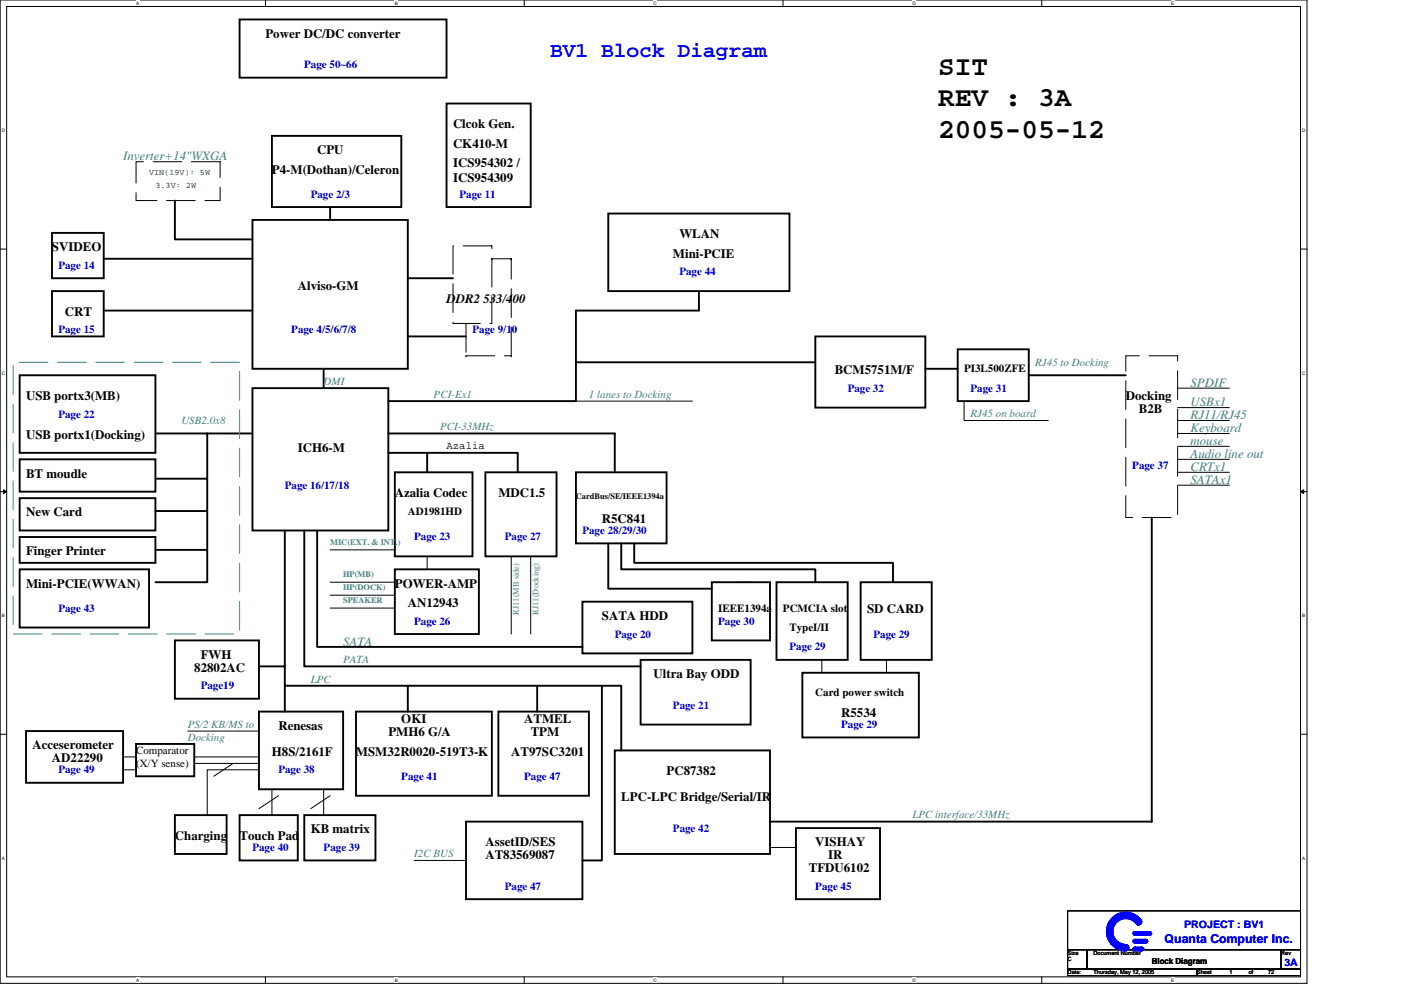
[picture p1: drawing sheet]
<svg xmlns="http://www.w3.org/2000/svg" width="297mm" height="210mm" viewBox="0 0 297 210" stroke-linecap="round" stroke-linejoin="round" font-family="sans-serif">
<path d="M0 0h277.1v208.5h-277.1zM1.4 1.4h274.3v205.7h-274.3z" fill="none" stroke="#000" stroke-width=".21"/>
<g fill="#fff">
<path d="M28.8 .1h.7v1.1h-.7z"/>
<path d="M28.8 207.3h.7v1.1h-.7z"/>
</g>
<path d="M56.3 0v1.4M56.3 207.1v1.4" fill="none" stroke="#000" stroke-width=".21"/>
<g fill="#fff">
<path d="M83.7 .1h.7v1.1h-.7z"/>
<path d="M83.7 207.3h.7v1.1h-.7z"/>
</g>
<path d="M111.1 0v1.4M111.1 207.1v1.4" fill="none" stroke="#000" stroke-width=".21"/>
<g fill="#fff">
<path d="M138.6 .1h.7v1.1h-.7z"/>
<path d="M138.6 207.3h.7v1.1h-.7z"/>
</g>
<path d="M166 0v1.4M166 207.1v1.4" fill="none" stroke="#000" stroke-width=".21"/>
<g fill="#fff">
<path d="M193.4 .1h.7v1.1h-.7z"/>
<path d="M193.4 207.3h.7v1.1h-.7z"/>
</g>
<path d="M220.9 0v1.4M220.9 207.1v1.4" fill="none" stroke="#000" stroke-width=".21"/>
<g fill="#fff">
<path d="M248.3 .1h.7v1.1h-.7z"/>
<path d="M248.3 207.3h.7v1.1h-.7z"/>
<path d="M.4 27.1h.7v1.1h-.7z"/>
<path d="M276.1 27.1h.7v1.1h-.7z"/>
<path d="M.4 78.5h.7v1.1h-.7z"/>
<path d="M276.1 78.5h.7v1.1h-.7z"/>
</g>
<path d="M0 52.8h1.4M275.7 52.8h1.4" fill="none" stroke="#000" stroke-width=".21"/>
<g fill="#fff">
<path d="M.4 130h.7v1.1h-.7z"/>
<path d="M276.1 130h.7v1.1h-.7z"/>
</g>
<path d="M0 104.2h1.4M275.7 104.2h1.4" fill="none" stroke="#000" stroke-width=".21"/>
<path d="M.7 103.8l.7 .4-.7 .4zM275.7 104.2l.7-.4v.8z" fill="#000" stroke="#000" stroke-width=".21"/>
<g fill="#fff">
<path d="M.4 181.4h.7v1.1h-.7z"/>
<path d="M276.1 181.4h.7v1.1h-.7z"/>
</g>
<g fill="none" stroke="#000" stroke-width=".21">
<path d="M122.1 85h24.7M204.4 85v4.2h17.8M249.7 86.4h10.9M249.7 89.2h10.9M249.7 91.9h10.9M249.7 94.6h10.9M249.7 97.4h10.9M249.7 82.3h10.9M70 116.6h13.7M90.6 118v2.7M108.4 118v16.4M112.5 118v16.4"/>
<path d="M249.7 100.1h10.9M249.7 102.9h10.9M70 123.4h13.7M70 126.2h13.7M70 128.9h13.7M174.2 139.9v2.7M188 139.9v2.7M0 155.7h1.4M39.8 155h15.1M275.7 155.7h1.4M26.1 160.5h2.7M26.1 163.2h2.7"/>
<path d="M41.2 160.5h13.7M41.2 161.9h13.7M49.4 161.9l-4.1 2.7M54.9 163.2h-11v9.6M57.7 167.3v5.5M59 168.7l-4.1 2.7M68.6 167.3v5.5M70 168.7l-4.1 2.7M163.3 179.7h5.5M87.8 182.4h11M226.4 193.1h49.3v8.3h-49.3zM226.4 201.4h4.1v4.1h-4.1z"/>
<path d="M226.4 205.5h27.4v1.3h-27.4zM230.5 201.4h41.1v4.1h-41.1zM253.8 205.5h21.9v1.3h-21.9zM271.6 201.4h4.1v4.1h-4.1z"/>
</g>
<path d="M130.3 115.2h8.3M156.4 123.4h2.7M164.6 134.4v2.8M28.8 159.1v4.1" fill="none" stroke="#800040" stroke-width=".21"/>
<path d="M28.8 34.3h17.9v8.2h-17.9zM96.1 52.1h8.2v16.5h-8.2zM104.3 54.9h.1M108.4 54.9h.1M108.4 54.9h-4.1M98.8 68.6v6.8M98.8 75.4h.1M98.8 75.4h9.6M108.4 75.4h.1M108.4 75.4v-20.5M238.7 75.4h11v34.3h-11z" fill="none" stroke="#000" stroke-width=".21" stroke-dasharray="6.1 2"/>
<g fill="none" stroke="#000" stroke-width=".4">
<path d="M50.8 4.1h43.9v12.4h-43.9zM57.7 28.8h27.4v15.1h-27.4zM94.7 21.9h17.8v22h-17.8zM11 49.4h11v9.6h-11zM22 54.9h31.5M37.1 42.5v8.3h16.4M53.5 46.6h33v31.6h-33zM70 43.9v2.7M86.5 59h9.6M129 45.3h38.4v16.4h-38.4zM4.2 79.6h28.8v16.4h-28.8zM11 61.7h11v9.6h-11z"/>
<path d="M22 65.8h31.5M68.6 78.2v4.1M86.5 71.3h12.3M122.1 76.8h50.8M148.2 61.7v4.1h-26.1v19.2h-39.8M172.9 71.3h23.3v15.1h-23.3zM196.2 78.2h6.8M203 74.1h15.1v10.9h-15.1zM218.1 79.6h20.6M4.2 97.4h28.8v6.8h-28.8zM33 91.9h20.5M43.9 91.9v31.5h-10.9"/>
<path d="M53.5 82.3h28.8v30.2h-28.8zM82.3 96h27.5v4.1M82.3 91.9h48v8.2M90.6 96v4.1M4.2 113.9h28.8v5.4h-28.8zM4.2 105.6h28.8v6.9h-28.8zM33 116.6h10.9M33 108.4h10.9M33 101.5h10.9M60.4 112.5v32.9h71.3v13.7M64.5 112.5v28.8h71.3M67.2 112.5v24.7h56.3"/>
<path d="M83.7 100.1h16.5v17.9h-16.5zM102.9 100.1h15.1v17.9h-15.1zM122.1 100.1h19.2v15.1h-19.2zM129 115.2v9.6h21.9M131.7 115.2v5.5h41.2v2.7M134.5 115.2v4.1h54.8v4.1M244.2 109.7v64.5h-80.9M4.2 120.7h27.4v12.4h-27.4zM37.1 135.8h17.8v12.3h-17.8zM83.7 120.7h17.8v13.7h-17.8zM123.5 127.6h23.3v10.9h-23.3zM135.8 139.9h23.3v13.7h-23.3z"/>
<path d="M150.9 123.4h12.4v12.4h-12.4zM164.6 123.4h15.1v16.5h-15.1zM182.5 123.4h15v16.5h-15zM5.5 155h20.6v11h-20.6zM28.8 157.7h12.4v6.9h-12.4zM54.9 150.9h17.8v16.4h-17.8zM54.9 141.3h5.5M60.4 145.4v5.5M75.5 150.9h28.8v17.8h-28.8zM86.5 145.4v5.5M105.7 150.9h19.2v17.8h-19.2zM113.9 145.4v5.5"/>
<path d="M127.6 145.4v37h-4.1M130.3 159.1h33v22h-33zM170.1 142.6h24.7v13.8h-24.7zM37.1 172.8h10.9v8.3h-10.9zM50.8 172.8h12.3v9.6h-12.3zM64.5 172.8h15.1v9.6h-15.1zM98.8 174.2h24.7v16.4h-24.7zM168.8 175.6h17.8v15h-17.8z"/>
</g>
<path d="M2.8 76.8h48v57.6h-48z" fill="none" stroke="#408080" stroke-width=".21" stroke-dasharray="6.1 2"/>
<g fill="none" stroke="#00f" stroke-width=".21">
<path d="M234.7 196.6v1.9l.2 .4v-2.7l.1-.3v3.4l.1 .1v-3.8l.2-.3v4.4l.1 .2v-4.7l.1-.1v5.2M236 194.5v2.3l.1-2.3 .1-.1v1.8l.2-.2v-1.8l.1-.1v1.6l.1-.1v-1.6h.2v1.5l.1-.2v-1.3l.2-.2v1.4l.1-.1v-1.3l.1-.1v1.4M237.5 193.7l.1-.2v1.4l-.1-.1zM237.6 194a3.8 3.8 0 0 1 4.3 1.7M237.6 194.8a2.88 2.88 0 0 1 3.6 1.4M237.6 194.7l1.1-.2a3 3 0 0 1 2.7 1.7M237.6 194.5a3.2 3.2 0 0 1 3.8 1.4M237.6 194.4l1.1-.2a3.3 3.3 0 0 1 2.9 1.8M237.6 194.2a3.4 3.4 0 0 1 4.2 1.8M237.6 194.1l1.1-.1a3.6 3.6 0 0 1 3.1 1.7M237.7 193.8l.9-.1a3.8 3.8 0 0 1 3.4 1.9M237.7 193.6a4 4 0 0 1 4.4 1.9"/>
<path d="M237.7 193.7v1.1M240.3 197.7h3.7v.1h-3.8v.1h4l-.2 .2h-3.7l.2 .1h3.5M240.3 199.3h2.9v.1h-2.9l-.1 .2h3.2l-.2 .1h-3l.3 .2h2.6M240.6 200h2.3M240.6 199.2h2.3M240.6 198.3h3.2M240.6 197.5h3.2M240.8 195.8a2.7 2.7 0 0 0-2.2-1h.1a2.7 2.7 0 0 0-2.7 2.7 2.73 2.73 0 0 0 2.7 2.7M241.9 194.9a4.1 4.1 0 0 0-3.3-1.5h.1a4.1 4.1 0 0 0-4.1 4.1v-.1a4.1 4.1 0 0 0 4.1 4.2M235.7 200.3v-5.4l.1-.1v5.6h.2v-2.1l.1 .3v1.9l.1 .2v-1.8l.2 .3v1.6l.1 .1v-1.6l.1 .1v1.7h.2v-1.5l.1 .1v1.5h.2v-1.3l.1 .1v1.2l.1 .2v-1.4l.2 .1v1.3h.1v-1.1M237.6 200.1l.1 .2v1.1h.2v-1.1h.1v1.2h-.3l.4-1.2v1.2l.2-.1v-1.1l.1 1.2h.2v-1.1h.1v1.1h.1v-1.1h.2v1.1l.1-.1v-.9l.1 .7M240.3 200.9h2.1v.2h-2.2v.1h2.3l-.1 .2h-2.2l.3 .1h1.9"/>
<path d="M240.6 200.8h1.5M240.6 201.6h1.5"/>
<circle cx="240.6" cy="199.6" r=".4"/>
<circle cx="240.6" cy="197.9" r=".4"/>
<circle cx="241.4" cy="195.4" r=".67"/>
<circle cx="242.9" cy="199.6" r=".4"/>
<circle cx="243.8" cy="197.9" r=".4"/>
<circle cx="238.7" cy="200.9" r=".68"/>
<circle cx="240.6" cy="201.2" r=".4"/>
<circle cx="242.1" cy="201.2" r=".4"/>
</g>
<g font-size="5.9">
<text x="198.9" y="15.9">SIT</text>
<text x="198.9" y="22.5">REV : 3A</text>
<text x="198.9" y="29.2">2005-05-12</text>
</g>
<text font-size="4.5" fill="#00f" x="116.6" y="12">BV1 Block Diagram</text>
<g font-size="2.7">
<text x="56.3" y="8">Power DC/DC converter</text>
<text x="96.1" y="27.2">Clcok Gen.</text>
<text x="67.2" y="32.7">CPU</text>
<text x="96.1" y="35.4">ICS954302 /</text>
<text x="96.1" y="31.3">CK410-M</text>
<text x="57.7" y="36.8">P4-M(Dothan)/Celeron</text>
<text x="96.1" y="38.6">ICS954309</text>
<text x="11" y="53.3">SVIDEO</text>
<text x="144.1" y="50.5">WLAN</text>
<text x="142.7" y="54.6">Mini-PCIE</text>
<text x="63.1" y="61.5">Alviso-GM</text>
<text x="94.7" y="64.2">DDR2 533/400</text>
<text x="13.8" y="67">CRT</text>
<text x="177" y="79.3">BCM5751M/F</text>
<text x="5.5" y="84.8">USB portx3(MB)</text>
<text x="238.7" y="84.8">Docking</text>
<text x="241.4" y="87.5">B2B</text>
<text x="5.5" y="93">USB portx1(Docking)</text>
<text x="63.1" y="95.8">ICH6-M</text>
<text x="5.5" y="101.3">BT moudle</text>
<text x="83.7" y="105.4">Azalia Codec</text>
<text x="105.7" y="105.4">MDC1.5</text>
<text x="5.5" y="109.5">New Card</text>
<text x="127.6" y="110.8">R5C841</text>
<text x="5.5" y="117.7">Finger Printer</text>
<text x="5.5" y="124.6">Mini-PCIE(WWAN)</text>
<text x="83.7" y="124.6">POWER-AMP</text>
<text x="86.5" y="128.7">AN12943</text>
<text x="127.6" y="131.4">SATA HDD</text>
<text x="183.8" y="130.1">SD CARD</text>
<text x="41.2" y="142.4">82802AC</text>
<text x="42.6" y="139.7">FWH</text>
<text x="138.6" y="143.8">Ultra Bay ODD</text>
<text x="59" y="154.7">Renesas</text>
<text x="85.1" y="153.4">OKI</text>
<text x="111.1" y="153.4">ATMEL</text>
<text x="178.3" y="152">R5534</text>
<text x="6.9" y="158.9">Acceserometer</text>
<text x="11" y="161.6">AD22290</text>
<text x="57.7" y="160.2">H8S/2161F</text>
<text x="75.5" y="160.2">MSM32R0020-519T3-K</text>
<text x="82.3" y="156.1">PMH6 G/A</text>
<text x="108.4" y="160.2">AT97SC3201</text>
<text x="112.5" y="156.1">TPM</text>
<text x="141.3" y="164.4">PC87382</text>
<text x="131.7" y="169.8">LPC-LPC Bridge/Serial/IR</text>
<text x="37.1" y="178.1">Charging</text>
<text x="50.8" y="178.1">Touch Pad</text>
<text x="65.9" y="176.7">KB matrix</text>
<text x="102.9" y="179.4">AssetID/SES</text>
<text x="172.9" y="179.4">VISHAY</text>
<text x="102.9" y="182.2">AT83569087</text>
<text x="171.5" y="184.9">TFDU6102</text>
<text x="175.6" y="182.2">IR</text>
</g>
<g font-size="2.7" fill="#408080">
<text x="26.1" y="34">Inverter+14&quot;WXGA</text>
<text x="252.4" y="82">SPDIF</text>
<text x="252.4" y="88.9">RJ11/RJ45</text>
<text x="252.4" y="86.1">USBx1</text>
<text x="252.4" y="91.6">Keyboard</text>
<text x="252.4" y="94.3">mouse</text>
<text x="252.4" y="99.8">CRTx1</text>
<text x="252.4" y="97.1">Audio line out</text>
<text x="252.4" y="102.6">SATAx1</text>
<text x="72.7" y="136.9">SATA</text>
</g>
<text font-size="2.6" fill="#00f" x="246.9" y="199.9">Quanta Computer Inc.</text>
<g font-size="2.3" fill="#00f">
<text x="64.5" y="14.5">Page 50~66</text>
<text x="65.9" y="41.9">Page 2/3</text>
<text x="97.4" y="41.9">Page 11</text>
<text x="12.4" y="57">Page 14</text>
<text x="144.1" y="58.4">Page 44</text>
<text x="12.4" y="70.7">Page 15</text>
<text x="61.8" y="70.7">Page 4/5/6/7/8</text>
<text x="100.2" y="70.7">Page 9/10</text>
<text x="179.7" y="83">Page 32</text>
<text x="205.8" y="83">Page 31</text>
<text x="12.4" y="88.5">Page 22</text>
<text x="240.1" y="99.5">Page 37</text>
<text x="60.4" y="103.6">Page 16/17/18</text>
<text x="123.5" y="113.2">Page 28/29/30</text>
<text x="87.8" y="114.6">Page 23</text>
<text x="107" y="114.6">Page 27</text>
<text x="12.4" y="129.7">Page 43</text>
<text x="87.8" y="132.4">Page 26</text>
<text x="130.3" y="135.2">Page 20</text>
<text x="152.3" y="132.4">Page 30</text>
<text x="167.4" y="137.9">Page 29</text>
<text x="185.2" y="135.2">Page 29</text>
<text x="42.6" y="146.1">Page19</text>
<text x="142.7" y="150.3">Page 21</text>
<text x="178.3" y="154.4">Page 29</text>
<text x="12.4" y="164">Page 49</text>
<text x="59" y="164">Page 38</text>
<text x="85.1" y="165.3">Page 41</text>
<text x="111.1" y="165.3">Page 47</text>
<text x="142.7" y="176.3">Page 42</text>
<text x="53.5" y="180.4">Page 40</text>
<text x="68.6" y="180.4">Page 39</text>
<text x="107" y="188.7">Page 47</text>
<text x="172.9" y="188.7">Page 45</text>
</g>
<g font-size="2.3" fill="#408080">
<text x="219.5" y="77.5">RJ45 to Docking</text>
<text x="68.6" y="81.6">DMI</text>
<text x="38.5" y="89.9">USB2.0x8</text>
<text x="91.9" y="84.4">PCI-Ex1</text>
<text x="124.9" y="84.4">1 lanes to Docking</text>
<text x="205.8" y="88.5">RJ45 on board</text>
<text x="93.3" y="91.2">PCI-33MHz</text>
<text x="72.7" y="140.6">PATA</text>
<text x="65.9" y="144.7">LPC</text>
<text x="39.8" y="154.3">PS/2 KB/MS to</text>
<text x="39.8" y="157.1">Docking</text>
<text x="193.4" y="173.5">LPC interface/33MHz</text>
<text x="87.8" y="181.8">I2C BUS</text>
</g>
<g font-size="2.3">
<text x="204.4" y="78.9">PI3L500ZFE</text>
<text x="94.7" y="95.1">Azalia</text>
<text x="86.5" y="109.1">AD1981HD</text>
<text x="152.3" y="129.7">IEEE1394a</text>
<text x="166" y="129.7">PCMCIA slot</text>
<text x="167.4" y="133.8">TypeI/II</text>
<text x="172.9" y="147.5">Card power switch</text>
<text x="28.8" y="159.8">Comparator</text>
<text x="28.8" y="162.6">(X/Y sense)</text>
</g>
<g font-size="2.2" fill="#00f">
<text x="251.1" y="196.8">PROJECT : BV1</text>
<text x="272.3" y="204.7">3A</text>
</g>
<g font-size="1.8" fill="#004000">
<text x="31.6" y="37.1">VIN(19V): 5W</text>
<text x="33" y="39.8">3.3V: 2W</text>
</g>
<g font-size="1.8">
<text x="122.1" y="105.9">CardBus/SE/IEEE1394a</text>
<text x="244.2" y="204.4">Block Diagram</text>
</g>
<g font-size="1.8" fill="#408080">
<text x="70" y="115.5">MIC(EXT. &amp; INT.)</text>
<text x="72.7" y="122.3">HP(MB)</text>
<text x="72.7" y="125.1">HP(DOCK)</text>
<text x="72.7" y="127.8">SPEAKER</text>
<text x="110" y="130.3" transform="rotate(-90 110 130.3)">RJ11(MB side)</text>
<text x="114.1" y="130.3" transform="rotate(-90 114.1 130.3)">RJ11(Docking)</text>
</g>
<g font-size="1.2">
<text x="226.4" y="202.5">Size</text>
<text x="226.4" y="203.9">C</text>
<text x="231.8" y="202.5">Document Number</text>
<text x="271.6" y="202.5">Rev</text>
<text x="226.4" y="206.6">Date:</text>
<text x="231.8" y="206.6">Thursday, May 12, 2005</text>
<text x="253.8" y="206.6">Sheet</text>
<text x="260.6" y="206.6">1</text>
<text x="264.8" y="206.6">of</text>
<text x="268.9" y="206.6">72</text>
</g>
<g font-size="1">
<text x="28.8" y="1">A</text>
<text x="83.7" y="1">B</text>
<text x="138.6" y="1">C</text>
<text x="193.4" y="1">D</text>
<text x="248.3" y="1">E</text>
<text x=".4" y="28">D</text>
<text x="276.1" y="28">D</text>
<text x=".4" y="79.4">C</text>
<text x="276.1" y="79.4">C</text>
<text x=".4" y="130.9">B</text>
<text x="276.1" y="130.9">B</text>
<text x=".4" y="182.3">A</text>
<text x="276.1" y="182.3">A</text>
<text x="28.8" y="208.2">A</text>
<text x="83.7" y="208.2">B</text>
<text x="138.6" y="208.2">C</text>
<text x="193.4" y="208.2">D</text>
<text x="248.3" y="208.2">E</text>
</g>
</svg>
